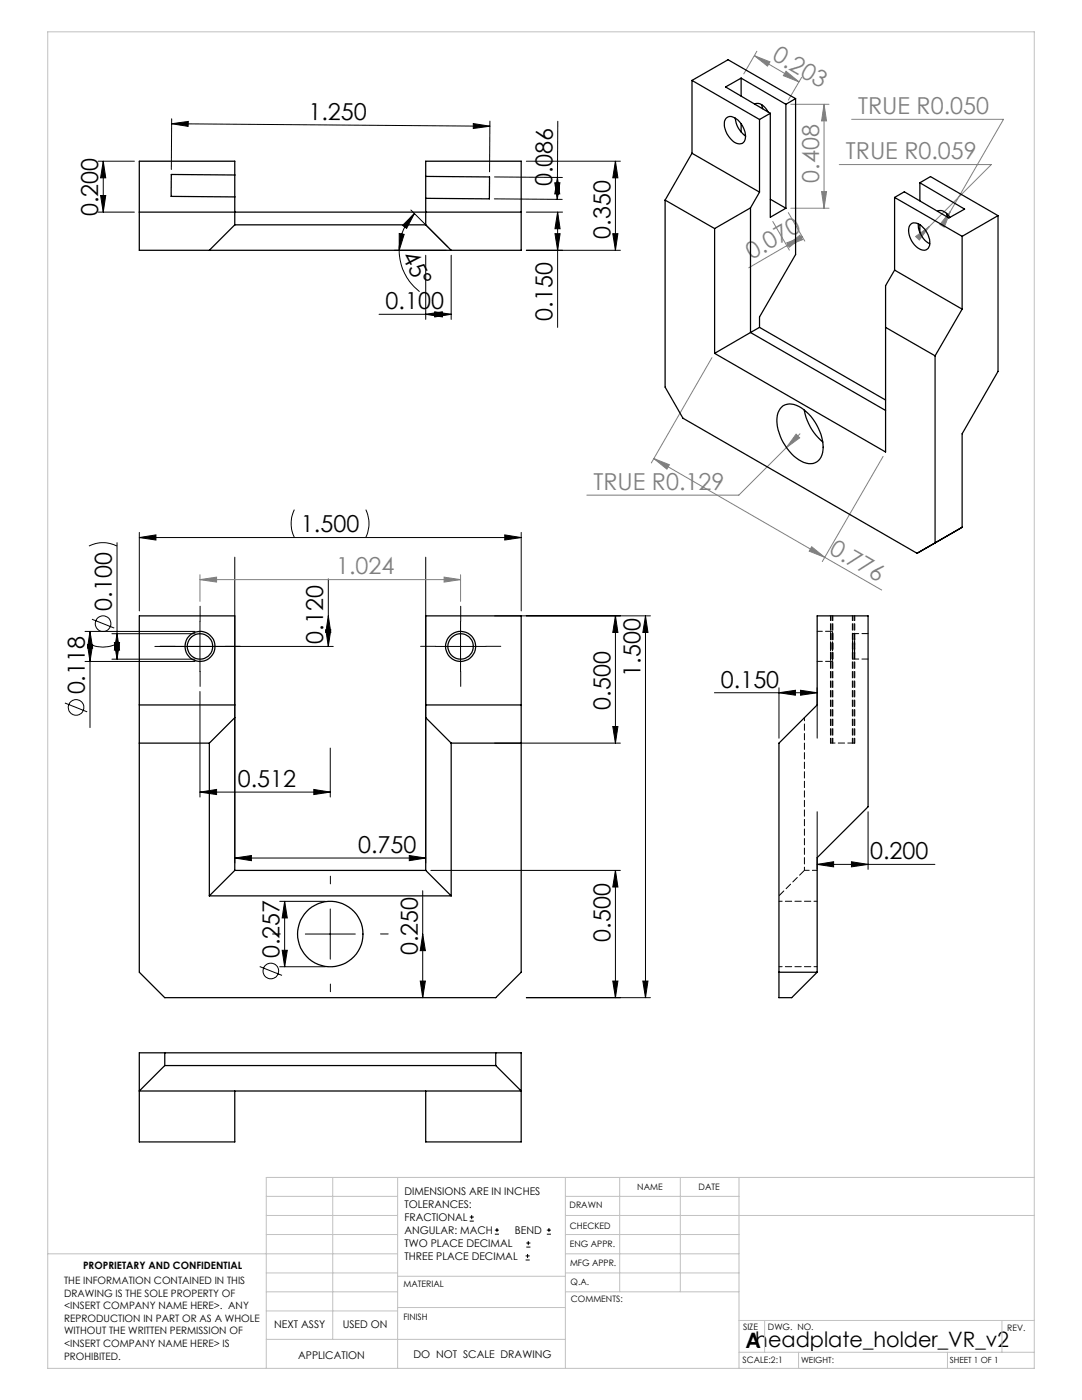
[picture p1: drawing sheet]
<svg xmlns="http://www.w3.org/2000/svg" width="216mm" height="279mm" viewBox="0 0 216 279" stroke-linecap="round" stroke-linejoin="round" font-family="sans-serif">
<g fill="none" stroke="#000" stroke-width=".2">
<path d="M19.6 32.2h7.2M20.1 39h1l-.5 3.3zM20.6 32.2l.5 3.3h-1zM20.6 32.2v10.1M34.3 23.7l-.1 10.1M34.3 24.7l63.5 .5M34.3 24.7l3.3-.5-.1 1zM94.4 24.7l3.4 .5-3.4 .4zM97.8 24.2l-.1 10.1M98.6 39.7l13.6 .1M98.7 35.3l13.5 .1M105 32.2h18.8"/>
<path d="M110.7 36.5h1l-.5 3.3zM111.2 35.4l.5 3.3h-1zM111.2 35.4v4.4M111.3 24.2l-.1 11.2M122.8 32.2l.5 3.3h-1zM122.8 32.2v17.8M19.6 42.3h7.2M78.7 50h10.3M79.7 46.6l.9 .2-.9 3.2zM79.7 50a10.4 10.4 0 0 0 4 8.2M82 41.9l7.3 7.3M82.7 42.6l-1.6 3-.8-.6z"/>
<path d="M82.7 42.6a10.3 10.3 0 0 0-3 7.4M84.9 50.9v12.8M90 50.9v12.8M105 50h18.8M105 42.3h7.3M110.7 46.6h1.1l-.5 3.4zM111.3 42.3l.5 3.3h-1.1zM111.3 42.3v23M122.3 46.6h1l-.5 3.4zM75.6 62.7h14.4M84.9 62.7l3.4-.5v1.1zM86.7 62.2l3.3 .5-3.3 .6z"/>
<path d="M17.7 109a6.2 6.2 0 0 1 5.7 0M23.4 108.3v23.3M27.8 106.3v15.6M27.8 107.3h76.2M27.8 107.3l3.3-.5v1zM46.8 111.2v61.1M58.7 101.7a6.4 6.4 0 0 0 0 5.6M65.5 115.5v13.5M73 101.7a6.4 6.4 0 0 1 0 5.6M84.9 111.2v61.1M100.7 106.8l3.3 .5-3.3 .5zM104 106.3v15.6"/>
<path d="M17 132h21.9M17 126h21.9M17.5 128.7h1l-.5 3.3zM17.7 128.5a6.2 6.2 0 0 0 5.7 0M18 126l.5 3.3h-1zM18 126v19.2M18.3 123.6l4.5 1.7M22.3 131.6h16.6M22.3 126.5h16.6M22.8 128.2h1l-.4 3.4zM23.4 126.5l.4 3.3h-1zM30.9 129h35.6"/>
<path d="M39.9 124v10M39.9 138v21.1M65 125.7h1l-.5 3.3zM65.5 122.9l.5 3.3h-1zM86.9 129h10M91.9 124v10M98.7 122.9h31.1M122.8 122.9l.5 3.3h-1zM122.8 122.9v25.4M128.8 122.9l.5 3.3h-1zM128.8 122.9v76.2M142.6 138.3h20.5"/>
<path d="M155.4 137.3v10M155.4 138.3l3.3-.5v.9zM159.7 137.8l3.4 .5-3.4 .4zM163.1 137.3v10M12.9 140.3l4.5 1.8M39.9 158.1l3.3-.5v1zM39.9 158.1h26M62.6 157.6l3.3 .5-3.3 .5zM65.9 149.3v9.8M98.7 148.3h25.1M122.3 145h1l-.5 3.3zM46.8 171.2l3.4-.5v1.1z"/>
<path d="M46.8 171.2h38.1M55.8 179.9h9.1M56.8 179.9l.5 3.3h-1zM56.8 179.9v13M81.7 170.7l3.2 .5-3.2 .6zM84.3 177.8v21.3M86 173.7h37.8M122.8 173.7l.5 3.3h-1zM122.8 173.7v25.4M163.1 172.5l3.2-.5v1zM163.1 162v11.5M163.1 172.5h23.4"/>
<path d="M169.9 172l3.3 .5-3.3 .5zM173.2 162v11.5M51.8 192.9l4.5 1.8M55.8 192.9h9.1M56.3 189.7h1l-.5 3.2zM60.9 186.4h10M65.9 181.4v10M83.9 195.8h1l-.6 3.3zM84.3 186.4l.6 3.3h-1zM105 199.1h24.8M122.3 195.8h1l-.5 3.3zM128.3 195.8h1l-.5 3.3z"/>
<path d="M93.7 243.7h.8M93.7 242.9h.8M94.1 242.5v.8M98.7 246.3h.9M98.7 245.5h.9M99.2 245.1v.8M104.9 251.5h.8M104.9 250.6h.8M105 248.9h.8M105 248.1h.8M105.3 250.3v.8M105.4 247.7v.8"/>
<path d="M109.1 246.3h.8M109.1 245.5h.8M109.5 245.1v.8"/>
<circle cx="20.6" cy="124.5" r="1.55"/>
<circle cx="15.2" cy="141.2" r="1.56"/>
<circle cx="54" cy="193.8" r="1.55"/>
</g>
<g fill="none" stroke="#808080" stroke-width=".2">
<path d="M150.5 11.1l3.1 1.2-.5 .9zM150.5 11.1l8.9 5.2M151 10.2l-2.6 4.5M156.8 14.2l2.6 2.1-3.1-1.2zM159.9 15.5l-2.6 4.5M157.8 20.8h7.6M163.9 38.2h1l-.5 3.4zM164.4 20.8v20.8M164.4 20.8l.5 3.3h-1zM167.5 32.8h30.3l-12.4 12.4M169.9 23.8h30.3l-10.6 18.4M154.2 44.2l3.3 5.7"/>
<path d="M157 48.5l3.1-1.2-2.6 2.1zM157 49l2.6-2 .5 .8zM157 49l-7.6 4.4M157.3 42.4l3.3 5.7M157.8 41.6h7.6M160.1 47.3l-3.1 1.7M182.7 47.2l2.7-2-2 2.7zM185.4 45.2l-2 2M189.6 42.2l-1.2 3.1-.9-.5zM189.6 42.2l-1.2 2.1M142.1 71.4l-12.1 21M130.5 91.5l3.1 1.2-.5 .9z"/>
<path d="M130.5 91.5l34.1 19.7M156.9 89.4l-9.5 9.4h-30.3M158.9 86.6l.7 .8-2.7 2zM159.6 86.6l-2.7 2.8M176.2 91.1l-12.1 21M39.9 115.7l3.3-.5v1zM39.9 114.7v5.3M39.9 115.7h52M88.6 115.2l3.3 .5-3.3 .5zM91.9 114.7v5.3M162 109.1l2.6 2.1-3.1-1.2zM164.6 111.2l11.3 6.6"/>
</g>
<path d="M34.9 129h-3M39.9 124v-3M39.9 134v3M44.9 129h3M86.9 129h-3M91.9 124v-3M91.9 134v3M96.9 129h3M65.9 176.4v-1.5M55.9 186.4h-1.5M65.9 196.4v1.5M75.9 186.4h1.6" fill="none" stroke="#000" stroke-width=".2" stroke-dasharray="15.2 1.3 1.3 1.3"/>
<g fill="none" stroke="#c0c0c0" stroke-width=".2">
<path d="M9.5 6.4h196.9v266.7h-196.9zM53.1 238.8h26.2M66.4 235v32.3M79.3 235v38.1M112.8 235v38.1M112.8 238.8h34.7M123.6 235v22.8M135.7 235v22.8M147.5 235v38.1M206.4 235h-153.3v38.1M9.5 250.2h69.8M53.1 257.8h26.2"/>
<path d="M53.1 242.6h26.2M53.1 246.4h26.2M53.1 254h26.2M79.3 254.7h33.5M112.8 257.8h34.7M112.8 250.2h34.7M112.8 242.6h93.6M112.8 246.4h34.7M112.8 254h34.7M53.1 267.3h59.7M53.1 261.6h26.2M79.3 260.9h33.5"/>
<path d="M147.5 269.9h58.9M147.5 263.5h58.9M152.6 263.5v6.4M159.3 269.9v3.2M189.1 269.9v3.2M199.9 263.5v6.4"/>
</g>
<g fill="#000">
<path d="M94.4 24.7l3.4 .5-3.4 .4zM34.3 24.7l3.3-.5-.1 1z"/>
<path d="M111.2 35.4l.5 3.3h-1zM110.7 36.5h1l-.5 3.3z"/>
<path d="M82.7 42.6l-1.6 3-.8-.6zM79.7 46.6l.9 .2-.9 3.2z"/>
<path d="M86.7 62.2l3.3 .5-3.3 .6zM84.9 62.7l3.4-.5v1.1zM169.9 172l3.3 .5-3.3 .5zM163.1 172.5l3.2-.5v1z"/>
<path d="M27.8 107.3l3.3-.5v1zM100.7 106.8l3.3 .5-3.3 .5zM155.4 138.3l3.3-.5v.9zM159.7 137.8l3.4 .5-3.4 .4z"/>
<path d="M22.8 128.2h1l-.4 3.4zM23.4 126.5l.4 3.3h-1zM65 125.7h1l-.5 3.3zM65.5 122.9l.5 3.3h-1zM56.3 189.7h1l-.5 3.2zM56.8 179.9l.5 3.3h-1zM17.5 128.7h1l-.5 3.3zM18 126l.5 3.3h-1zM122.3 46.6h1l-.5 3.4zM122.8 32.2l.5 3.3h-1zM110.7 46.6h1.1l-.5 3.4zM111.3 42.3l.5 3.3h-1.1z"/>
<path d="M128.8 122.9l.5 3.3h-1zM128.3 195.8h1l-.5 3.3zM122.8 173.7l.5 3.3h-1zM122.3 195.8h1l-.5 3.3zM122.8 122.9l.5 3.3h-1zM122.3 145h1l-.5 3.3zM84.3 186.4l.6 3.3h-1zM83.9 195.8h1l-.6 3.3zM20.6 32.2l.5 3.3h-1zM20.1 39h1l-.5 3.3z"/>
<path d="M39.9 158.1l3.3-.5v1zM62.6 157.6l3.3 .5-3.3 .5z"/>
<path d="M46.8 171.2l3.4-.5v1.1zM81.7 170.7l3.2 .5-3.2 .6z"/>
</g>
<g fill="#808080">
<path d="M156.8 14.2l2.6 2.1-3.1-1.2zM150.5 11.1l3.1 1.2-.5 .9z"/>
<path d="M162 109.1l2.6 2.1-3.1-1.2zM130.5 91.5l3.1 1.2-.5 .9z"/>
<path d="M88.6 115.2l3.3 .5-3.3 .5zM39.9 115.7l3.3-.5v1z"/>
<path d="M182.7 47.2l.7 .7 2-2.7zM189.6 42.2l-2.1 2.6 .9 .5zM158.9 86.6l-2 2.8 2.7-2z"/>
<path d="M157 48.5l3.1-1.2-2.6 2.1zM157 49l2.6-2 .5 .8z"/>
<path d="M164.4 20.8l.5 3.3h-1zM163.9 38.2h1l-.5 3.4z"/>
</g>
<g fill="none" stroke="#000" stroke-width=".25">
<path d="M138.1 16.1l7.2-4.2 13.5 7.8M138.1 16.1l13.5 7.7M138.1 16.1v14.5M147.9 15.6l8.9 5.2M147.9 15.6l-3.1 1.8 8.9 5.2M147.9 15.6v3.6M158.8 19.7v31.1l-7.2 12.5v2M158.8 19.7l-2 1.1M46.8 34.9l-12.6-.1-.1 4.4 12.7 .1M84.9 35.2l12.8 .1-.1 4.4-12.7-.1M132.7 39.9l9.9 5.7M132.7 39.9v37.4l3.6 6.2 46.7 26.9"/>
<path d="M138.1 30.6l13.5 7.7M138.1 30.6l-5.4 9.3M144.9 23.6l.2-.1a2.18 2.18 0 0 1 2.7 1.2 3.3 3.3 0 0 1 .5 3.7 1.77 1.77 0 0 1-2.4-.6 4 4 0 0 1-1.2-3.9zM146.7 23.6a4.7 4.7 0 0 0 2.1 3.5M147.9 24.7v1.7M150.6 20.8a2.18 2.18 0 0 1 2.6 1.5M151.6 23.8v14.5M151.6 38.3l-1.8 3.2M152 21l.2 .7M153.7 22.6l-2.1 1.2M153.7 22.6v20.8l3.1-1.8M153.7 39.8l3.1 1.8"/>
<path d="M156.8 20.8v20.8M178.5 39.4l13.5 7.8M178.5 39.4v14.5M183.6 36.5l8.9 5.2-3.2 1.8-8.9-5.2-1.9 1.1M183.6 36.5l2.1-1.3 13.4 7.8M183.6 36.5v3.6M27.8 42.3h76.2M46.8 44.9v-12.7h-19v17.8h76.2v-17.8h-19.1v12.7M46.8 44.9l-5 5.1M46.8 44.9h38.1M84.9 44.9l5.1 5.1M142.6 45.6v24.9"/>
<path d="M149.8 41.5v24.9M149.8 41.5l-7.2 4.1M178.5 53.9l13.5 7.8M178.5 53.9l-1.8 3.1v33.2l-34.1-19.7M181.7 44.8a1.77 1.77 0 0 1 2.5 .6 4 4 0 0 1 1.1 3.9 1.32 1.32 0 0 1-2.1 .2 4.1 4.1 0 0 1-1.7-4.5zM183.2 44.7a4.6 4.6 0 0 0 2.3 3.9M183.6 44.8v1.6M187.1 42.2a1.77 1.77 0 0 1 2.2 .8l.2 .4M188.9 42.6l.2 .8M192 47.2v14.5M199.1 43v31.1l-7.1 12.5v18.6M199.1 43l-7.1 4.2"/>
<path d="M149.8 66.4l-7.2 4.1M149.8 66.4l26.9 15.5M151.6 65.3l-1.8 1.1M151.6 65.3l25.1 14.5M176.7 65.3l9.9 5.7M186.6 71v37.3M192 61.7l-5.4 9.3M156 81.2a3.4 3.4 0 0 1 4.4 .5 9.9 9.9 0 0 1 3.7 8.6 2.66 2.66 0 0 1-4.2 1.7 9.8 9.8 0 0 1-4.8-9.2l.4-.9zM160.5 81.8a10.9 10.9 0 0 0 3.7 6.4M186.6 108.3l-3.6 2.1M192 105.2l-5.4 3.1M192 105.2l-9 5.2"/>
<path d="M163.1 122.9h10.1v38.1l-10.1 10.2v22.8l-5.1 5.1h-2.6v-50.8l7.7-7.6zM27.8 140.7h19M27.8 148.3h14M41.8 148.3v30.5M46.8 143.2l-5 5.1M84.9 140.7h19.1M84.9 143.2l5.1 5.1M90 148.3h14M90 148.3v30.5M41.8 178.8h48.2M46.8 173.7v-50.8h-19v71.1l5.1 5.1h66l5.1-5.1v-71.1h-19.1v50.8M46.8 173.7l-5 5.1"/>
<path d="M46.8 173.7h38.1M84.9 173.7l5.1 5.1M155.4 194h7.7M32.9 212.7l-5.1 5h76.2l-5.1-5M32.9 210.1v2.6M32.9 212.7h66M46.8 217.7v10.2h-19v-17.8h76.2v17.8h-19.1v-10.2M98.9 210.1v2.6"/>
<circle cx="39.9" cy="129" r="3"/>
<circle cx="39.9" cy="129" r="2.53"/>
<circle cx="91.9" cy="129" r="2.53"/>
<circle cx="91.9" cy="129" r="3"/>
<circle cx="65.9" cy="186.4" r="6.5"/>
</g>
<path d="M165.8 132h.3M166.1 126h-.3M170.1 131.5h3.1M173.2 126.4h-3.1M170.1 148.3h.1M170.5 148.3h-.3M170.5 148.3h.1" fill="none" stroke="#000" stroke-width=".2" stroke-dasharray="1.3 .6"/>
<path d="M165.7 129l.1 3v-6l-.1 3M166.1 129v3v-6v3M165.7 148.3h4.4" fill="none" stroke="#000" stroke-width=".2" stroke-dasharray="1.3 .6" stroke-dashoffset=".4"/>
<path d="M165.8 122.9v25.4M170.1 129v-2.6v5.1v-2.5M170.5 122.9v25.4M170.5 129v-2.6v5.1v-2.5M165.7 148.3v-25.4M166.1 148.3v-25.4M166.2 148.3v-25.4M170.1 148.3v-25.4M170.2 148.3v-25.4M170.6 148.3v-25.4M163.1 173.7h-2.6" fill="none" stroke="#000" stroke-width=".2" stroke-dasharray="1.3 .6" stroke-dashoffset=".3"/>
<path d="M155.4 178.8l5.1-5.1" fill="none" stroke="#000" stroke-width=".2" stroke-dasharray="1.3 .6" stroke-dashoffset="-.1"/>
<path d="M160.5 173.7v-30.5M163.1 179.9h-7.7M155.4 192.9h7.7" fill="none" stroke="#000" stroke-width=".2" stroke-dasharray="1.3 .6" stroke-dashoffset=".6"/>
<path d="M163.1 132h2.7M165.8 126h-2.7" fill="none" stroke="#000" stroke-width=".2" stroke-dasharray="1.3 .6" stroke-dashoffset=".2"/>
<g font-size="4.7" fill="#808080">
<text x="153.9" y="11.8" transform="rotate(30 153.9 11.8)">0.203</text>
<text x="171.2" y="22.8">TRUE R0.050</text>
<text x="168.8" y="31.8">TRUE R0.059</text>
<text x="163.4" y="36.4" transform="rotate(-90 163.4 36.4)">0.408</text>
<text x="150" y="51.9" transform="rotate(-30 150 51.9)">0.070</text>
<text x="118.4" y="97.8">TRUE R0.129</text>
<text x="165.2" y="110.4" transform="rotate(30 165.2 110.4)">0.776</text>
<text x="67.1" y="114.6">1.024</text>
</g>
<g font-size="4.7">
<text x="61.5" y="23.9">1.250</text>
<text x="110.2" y="37.1" transform="rotate(-90 110.2 37.1)">0.086</text>
<text x="19.6" y="43.1" transform="rotate(-90 19.6 43.1)">0.200</text>
<text x="121.8" y="47.7" transform="rotate(-90 121.8 47.7)">0.350</text>
<text x="80.1" y="51.2" transform="rotate(62 80.1 51.2)">45°</text>
<text x="77" y="61.7">0.100</text>
<text x="110.3" y="64" transform="rotate(-90 110.3 64)">0.150</text>
<text x="60.1" y="106.2">1.500</text>
<text x="22.3" y="121.9" transform="rotate(-90 22.3 121.9)">0.100</text>
<text x="64.5" y="128.4" transform="rotate(-90 64.5 128.4)">0.120</text>
<text x="127.8" y="135.1" transform="rotate(-90 127.8 135.1)">1.500</text>
<text x="143.9" y="137.2">0.150</text>
<text x="16.9" y="138.6" transform="rotate(-90 16.9 138.6)">0.118</text>
<text x="121.8" y="141.6" transform="rotate(-90 121.8 141.6)">0.500</text>
<text x="47.5" y="157">0.512</text>
<text x="71.4" y="170.2">0.750</text>
<text x="173.6" y="171.5">0.200</text>
<text x="55.8" y="191.2" transform="rotate(-90 55.8 191.2)">0.257</text>
<text x="83.4" y="190.7" transform="rotate(-90 83.4 190.7)">0.250</text>
<text x="121.8" y="187.9" transform="rotate(-90 121.8 187.9)">0.500</text>
</g>
<text font-size="4.2" x="148.8" y="269">Aheadplate_holder_VR_v2</text>
<g font-size="2.1">
<text x="80.7" y="238.5">DIMENSIONS ARE IN INCHES</text>
<text x="80.7" y="241.1">TOLERANCES:</text>
<text x="80.7" y="243.7">FRACTIONAL</text>
<text x="80.7" y="246.3">ANGULAR: MACH</text>
<text x="80.7" y="248.9">TWO PLACE DECIMAL</text>
<text x="80.7" y="251.4">THREE PLACE DECIMAL</text>
<text x="102.7" y="246.3">BEND</text>
<text x="54.7" y="265">NEXT ASSY</text>
<text x="68.4" y="265">USED ON</text>
<text x="59.5" y="271.2">APPLICATION</text>
<text x="82.5" y="270.9">DO NOT SCALE DRAWING</text>
</g>
<g font-size="2">
<text x="12.8" y="256.2">THE INFORMATION CONTAINED IN THIS</text>
<text x="16.6" y="253.2">PROPRIETARY AND CONFIDENTIAL</text>
<text x="12.8" y="258.8">DRAWING IS THE SOLE PROPERTY OF</text>
<text x="12.8" y="261.3">&lt;INSERT COMPANY NAME HERE&gt;. ANY</text>
<text x="12.8" y="263.8">REPRODUCTION IN PART OR AS A WHOLE</text>
<text x="12.8" y="266.3">WITHOUT THE WRITTEN PERMISSION OF</text>
<text x="12.8" y="268.8">&lt;INSERT COMPANY NAME HERE&gt; IS</text>
<text x="12.8" y="271.4">PROHIBITED.</text>
</g>
<g font-size="1.8">
<text x="127.2" y="237.4">NAME</text>
<text x="139.4" y="237.5">DATE</text>
<text x="113.7" y="241.2">DRAWN</text>
<text x="113.7" y="245.2">CHECKED</text>
<text x="113.7" y="248.8">ENG APPR.</text>
<text x="80.5" y="256.9">MATERIAL</text>
<text x="113.7" y="252.6">MFG APPR.</text>
<text x="113.8" y="256.4">Q.A.</text>
<text x="80.5" y="263.3">FINISH</text>
<text x="113.9" y="259.9">COMMENTS:</text>
<text x="148.3" y="265.4">SIZE</text>
<text x="153.2" y="265.5">DWG. NO.</text>
<text x="201" y="265.6">REV.</text>
<text x="148.2" y="272">SCALE:2:1</text>
</g>
<g font-size="1.7">
<text x="159.8" y="272.1">WEIGHT:</text>
<text x="189.5" y="272.1">SHEET 1 OF 1</text>
</g>
</svg>
